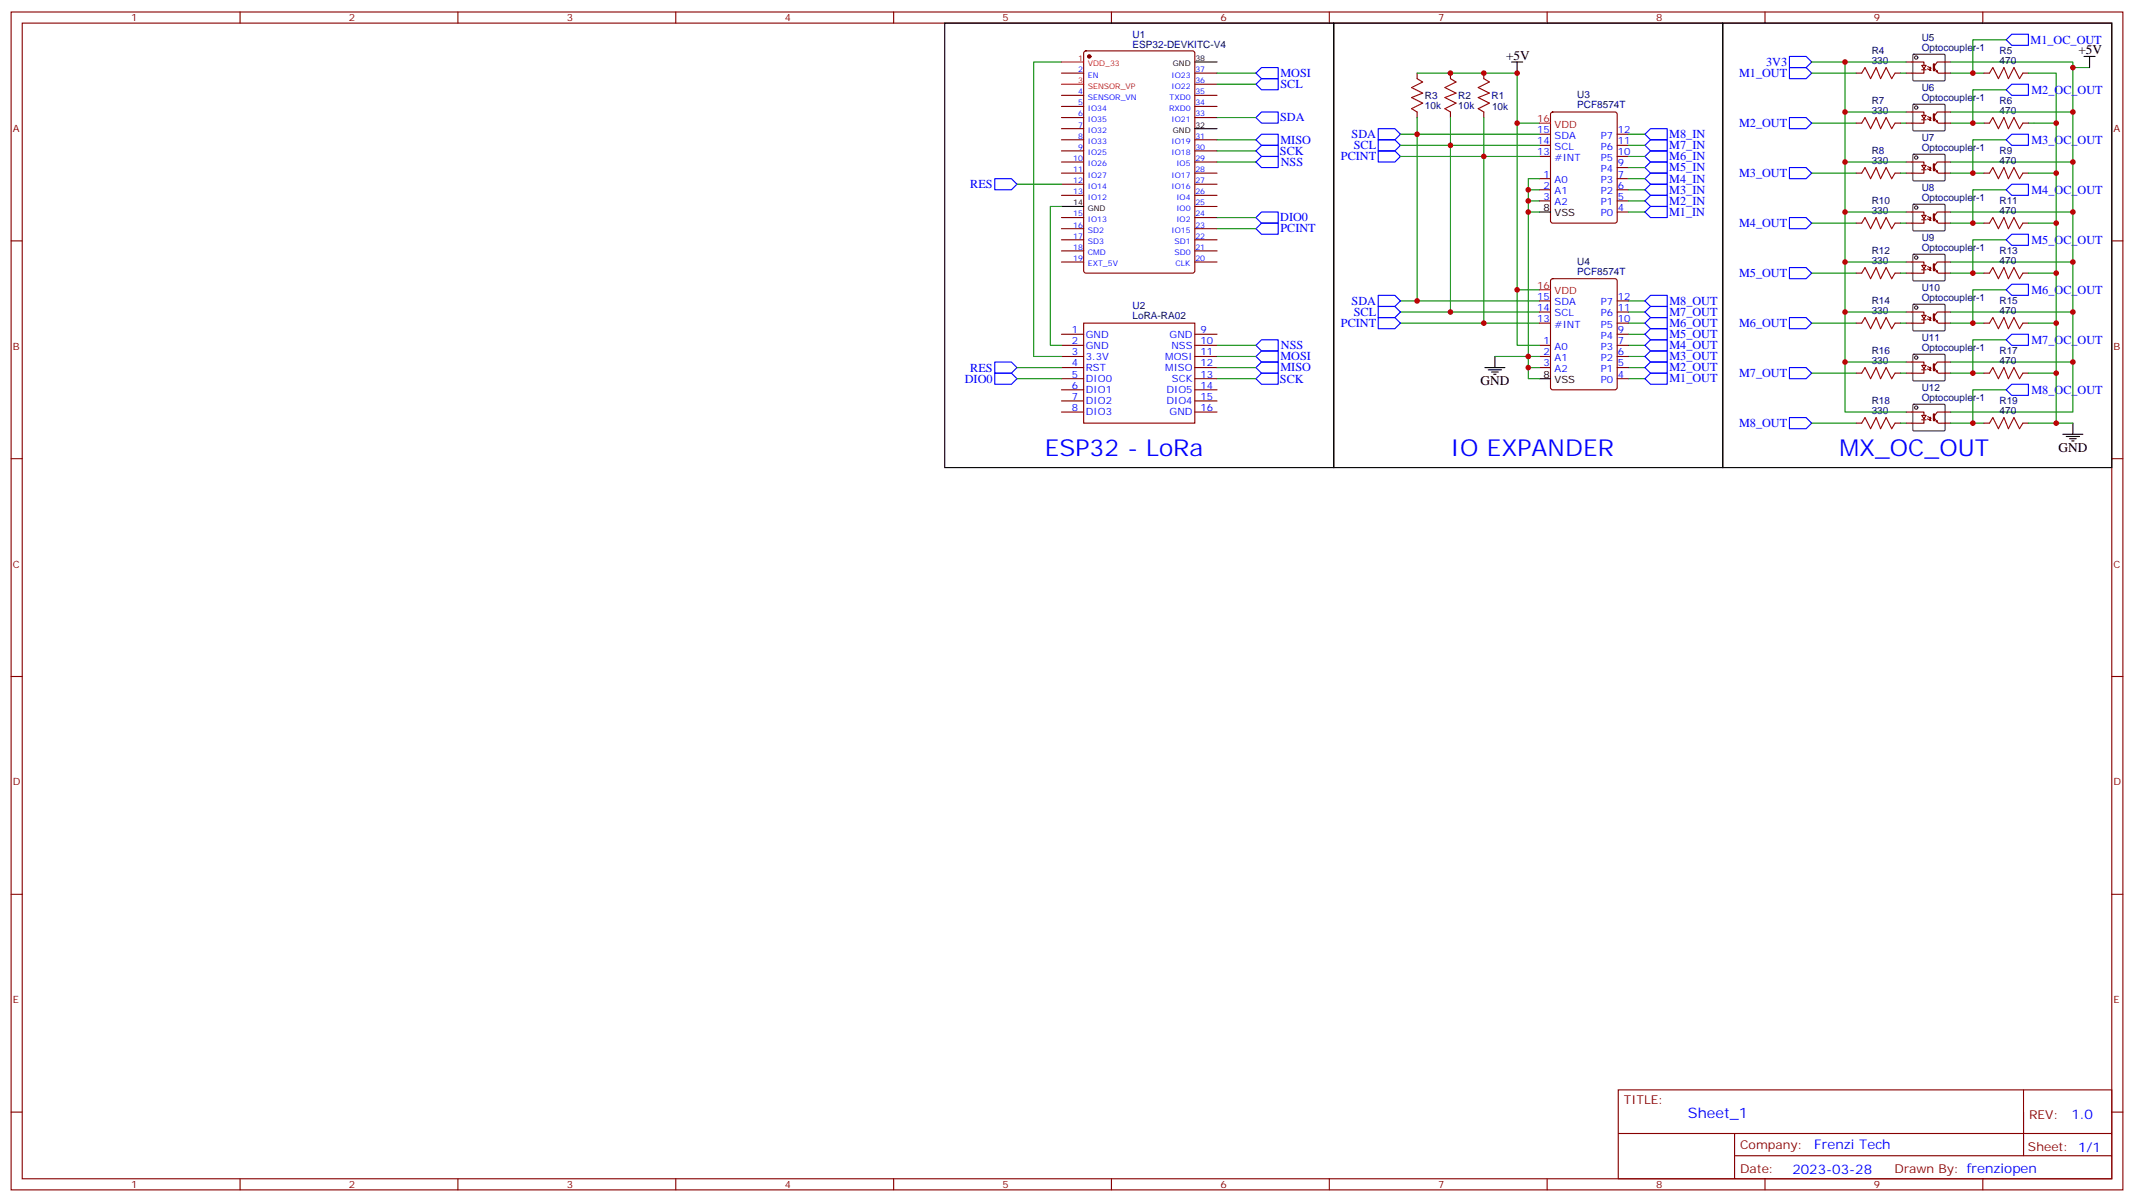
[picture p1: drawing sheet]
<svg xmlns="http://www.w3.org/2000/svg" width="677mm" height="381mm" viewBox="0 0 677 381" stroke-linecap="round" stroke-linejoin="round" font-family="sans-serif">
<g fill="none" stroke="#870000" stroke-width=".35">
<path d="M3.5 3.8h670.3v374h-670.3zM7.1 7.3h663.2v366.9h-663.2zM76.2 3.8v3.5M145.3 3.8v3.5M214.5 3.8v3.5M283.6 3.8v3.5M344.2 16.4l.5-.2h33.8l.7 .4v69.4l-.4 .7h-34.1l-.7-.4v-69.4zM352.8 3.8v3.5M421.9 3.8v3.5M491.1 3.8v3.5M560.2 3.8v3.5M629.4 3.8v3.5"/>
<path d="M336.9 23.2h7.1M336.9 30.3h7.1M336.9 33.8h7.1M336.9 37.3h7.1M379.2 23.2h7.1M379.2 30.3h7.1M379.2 33.8h7.1M379.2 37.3h7.1M379.2 26.7h7.1M449.8 23.2v1.8M449.8 35.6v1.7M460.4 23.2v1.8"/>
<path d="M460.4 35.6v1.7M471 23.2v1.8M471 35.6v1.7M492.4 35.8l.4-.2h19.8l.6 .4 .1 34.1-.5 .7h-20l-.6-.4-.1-34.1zM589.1 23.2h1.8M589.1 39.1h1.8M601.5 23.2h1.7M601.5 39.1h1.7M629.7 23.2h1.8M629.7 39.1h1.8M642.1 23.2h1.7M642.1 39.1h1.7"/>
<path d="M336.9 40.9h7.1M336.9 44.4h7.1M336.9 47.9h7.1M336.9 51.4h7.1M336.9 55h7.1M336.9 58.5h7.1M379.2 44.4h7.1M379.2 47.9h7.1M379.2 51.4h7.1M379.2 55h7.1M379.2 58.5h7.1M488.6 56.7h3.5"/>
<path d="M488.6 49.7h3.5M488.6 46.1h3.5M488.6 42.6h3.5M513.3 56.7h3.5M513.3 53.2h3.5M513.3 49.7h3.5M513.3 46.1h3.5M513.3 42.6h3.5M589.1 55h1.8M601.5 55h1.7M629.7 55h1.8M642.1 55h1.7"/>
<path d="M3.5 76.5h3.6M336.9 62h7.1M336.9 69.1h7.1M336.9 72.6h7.1M336.9 76.1h7.1M336.9 79.7h7.1M379.2 62h7.1M379.2 69.1h7.1M379.2 72.6h7.1M379.2 76.1h7.1M379.2 79.7h7.1M379.2 65.5h7.1"/>
<path d="M488.6 60.3h3.5M488.6 63.8h3.5M513.3 60.3h3.5M513.3 63.8h3.5M513.3 67.3h3.5M589.1 70.8h1.8M601.5 70.8h1.7M629.7 70.8h1.8M642.1 70.8h1.7M670.3 76.5h3.5M336.9 83.2h7.1M379.2 83.2h7.1"/>
<path d="M488.6 99.1h3.5M488.6 95.5h3.5M492.4 88.7l.4-.2h19.8l.6 .4 .1 34.1-.5 .7-20 .1-.6-.5-.1-34.1zM513.3 99.1h3.5M513.3 95.5h3.5M589.1 86.7h1.8M601.5 86.7h1.7M629.7 86.7h1.8M642.1 86.7h1.7M336.9 106.1h7.1M336.9 109.6h7.1M336.9 113.2h7.1"/>
<path d="M336.9 116.7h7.1M344 102.6h35.2v31.7h-35.2zM379.2 106.1h7.1M379.2 109.6h7.1M379.2 113.2h7.1M379.2 116.7h7.1M488.6 109.6h3.5M488.6 113.2h3.5M488.6 116.7h3.5M488.6 102.6h3.5M513.3 106.1h3.5M513.3 109.6h3.5"/>
<path d="M513.3 113.2h3.5M513.3 116.7h3.5M513.3 102.6h3.5M589.1 102.6h1.8M589.1 118.5h1.8M601.5 102.6h1.7M601.5 118.5h1.7M629.7 102.6h1.8M629.7 118.5h1.8M642.1 102.6h1.7M642.1 118.5h1.7M336.9 120.2h7.1"/>
<path d="M336.9 123.8h7.1M336.9 127.3h7.1M336.9 130.8h7.1M379.2 120.2h7.1M379.2 123.8h7.1M379.2 127.3h7.1M379.2 130.8h7.1M513.3 120.2h3.5M589.1 134.3h1.8M601.5 134.3h1.7M629.7 134.3h1.8M642.1 134.3h1.7"/>
<path d="M3.5 145.6h3.6M670.3 145.6h3.5M3.5 214.8h3.6M670.3 214.8h3.5M3.5 283.9h3.6M670.3 283.9h3.5M3.5 353.1h3.6M513.6 346h156.7v28.2h-156.7zM513.7 359.9h156.4M550.6 359.9v14.1M642.3 346v20.9M670.3 353.1h3.5"/>
<path d="M76.2 374.2v3.6M145.3 374.2v3.6M214.5 374.2v3.6M283.6 374.2v3.6M352.8 374.2v3.6M421.9 374.2v3.6M491.1 374.2v3.6M550.6 366.9h119.5M560.2 374.2v3.6M629.4 374.2v3.6"/>
</g>
<circle cx="345.7" cy="17.9" r=".53" fill="#870000" stroke="#870000" stroke-width=".35"/>
<path d="M336.9 19.7h7.1M336.9 26.7h7.1M488.6 39.1h3.5M488.6 92h3.5" fill="none" stroke="#f00" stroke-width=".35"/>
<g fill="none" stroke="#000" stroke-width=".35">
<path d="M299.9 7.3h123.4v141.1h-123.4zM379.2 19.7h7.1M423.3 7.3h123.5v141.1h-123.5zM479.8 19.7h3.5M481.5 19.7v3.5M546.8 7.3h123.5v141.1h-123.5zM661.5 17.9h3.5M663.2 17.9v3.5M379.2 40.9h7.1M336.9 65.5h7.1M488.6 67.3h3.5M471.3 116.7h6.4"/>
<path d="M472.4 117.4h4.2M473.4 118.1h2.1M474.1 118.8h.7M474.5 113.2v3.5M488.6 120.2h3.5M654.8 137.9h6.3M655.8 138.6h4.2M656.9 139.3h2.1M657.6 140h.7M657.9 134.3v3.6"/>
</g>
<g fill="none" stroke="#008700" stroke-width=".35">
<path d="M336.9 19.7h-8.8v93.5h8.8M575 19.7h30M585.6 19.7v15.9h19.4M619.1 19.7h38.8v1.7h5.3M636.8 12.6h-10.6v10.6M386.3 23.2h12.3M386.3 37.3h12.3M386.3 26.7h12.3M449.8 23.2h31.7v15.9h7.1M449.8 37.3v58.2M460.4 37.3v61.8M471 37.3v65.3"/>
<path d="M481.5 39.1v52.9h7.1M575 23.2h14.1M575 39.1h14.1M585.6 35.6v15.8h19.4M603.2 23.2h1.8M603.2 39.1h1.8M619.1 23.2h10.6M619.1 39.1h10.6M636.8 28.5h-10.6v10.6M643.8 23.2h8.8v15.9h-8.8M652.6 39.1v15.9h-8.8M657.9 21.4v14.2h-38.8"/>
<path d="M657.9 35.6v15.8h-38.8M322.8 58.5h14.1M386.3 51.4h12.3M386.3 47.9h12.3M386.3 44.4h12.3M444.5 46.1h44.1M444.5 42.6h44.1M444.5 49.7h44.1M488.6 56.7h-3.5v7.1h3.5M516.8 56.7h5.3M516.8 53.2h5.3M516.8 46.1h5.3"/>
<path d="M516.8 42.6h5.3M516.8 49.7h5.3M575 55h14.1M585.6 51.4v15.9h19.4M603.2 55h1.8M619.1 55h10.6M636.8 44.4h-10.6v10.6M652.6 55v15.8h-8.8M657.9 51.4v15.9h-38.8M336.9 65.5h-3.5v44.1h3.5M386.3 69.1h12.3M386.3 72.6h12.3"/>
<path d="M485.1 63.8v3.5h3.5M485.1 67.3v45.9h-10.6M485.1 60.3h3.5M516.8 67.3h5.3M516.8 63.8h5.3M516.8 60.3h5.3M575 70.8h14.1M585.6 67.3v15.9h19.4M603.2 70.8h1.8M619.1 70.8h10.6M636.8 60.3h-10.6v10.5M636.8 76.1h-10.6v10.6"/>
<path d="M652.6 70.8v15.9h-8.8M657.9 67.3v15.9h-38.8M444.5 99.1h44.1M444.5 95.5h44.1M481.5 92v17.6h7.1M516.8 99.1h5.3M516.8 95.5h5.3M575 86.7h14.1M585.6 83.2v15.9h19.4M585.6 99.1v15.8h19.4M603.2 86.7h1.8M619.1 86.7h10.6"/>
<path d="M636.8 92h-10.6v10.6M652.6 86.7v15.9h-8.8M657.9 83.2v15.9h-38.8M657.9 99.1v15.8h-38.8M322.8 116.7h14.1M386.3 116.7h12.3M386.3 109.6h12.3M386.3 113.2h12.3M444.5 102.6h44.1M485.1 116.7h3.5M488.6 113.2h-3.5v7h3.5M516.8 116.7h5.3"/>
<path d="M516.8 109.6h5.3M516.8 113.2h5.3M516.8 102.6h5.3M516.8 106.1h5.3M575 102.6h14.1M575 118.5h14.1M585.6 114.9v15.9h19.4M603.2 102.6h1.8M603.2 118.5h1.8M619.1 102.6h10.6M619.1 118.5h10.6M636.8 107.9h-10.6v10.6"/>
<path d="M652.6 102.6v15.9h-8.8M652.6 118.5v15.8h-8.8M657.9 114.9v15.9h-38.8M322.8 120.2h14.1M386.3 120.2h12.3M516.8 120.2h5.3M575 134.3h14.1M603.2 134.3h1.8M619.1 134.3h10.6M636.8 123.8h-10.6v10.5M652.6 134.3h5.3"/>
</g>
<g fill="none" stroke="#00f" stroke-width=".35">
<path d="M568 17.9h5.3l1.7 1.8-1.7 1.7h-5.3zM636.8 12.6l1.7-1.7h5.3v3.5h-5.3zM398.6 37.3l1.8-1.7h5.3v3.5h-5.3zM400.4 21.4h5.3v3.6h-5.3l-1.8-1.8zM400.4 25h5.3v3.5h-5.3l-1.8-1.8zM568 21.4h5.3l1.7 1.8-1.7 1.8h-5.3zM568 37.3h5.3l1.7 1.8-1.7 1.8h-5.3zM636.8 28.5l1.7-1.8h5.3v3.6h-5.3zM315.7 56.7h5.3l1.8 1.8-1.8 1.8h-5.3zM398.6 44.4l1.8-1.8h5.3v3.5h-5.3zM400.4 49.7h5.3v3.5h-5.3l-1.8-1.8zM400.4 46.1h5.3v3.6h-5.3l-1.8-1.8z"/>
<path d="M437.4 40.9h5.3l1.8 1.7-1.8 1.8h-5.3zM437.4 44.4h5.3l1.8 1.7-1.8 1.8h-5.3zM437.4 47.9h5.3l1.8 1.8-1.8 1.7h-5.3zM522.1 56.7l1.8-1.7h5.3v3.5h-5.3zM522.1 53.2l1.8-1.8h5.3v3.6h-5.3zM522.1 49.7l1.8-1.8h5.3v3.5h-5.3zM522.1 46.1l1.8-1.7h5.3v3.5h-5.3zM522.1 42.6l1.8-1.7h5.3v3.5h-5.3zM568 53.2h5.3l1.7 1.8-1.7 1.7h-5.3zM636.8 44.4l1.7-1.8h5.3v3.5h-5.3zM398.6 69.1l1.8-1.8h5.3v3.5h-5.3zM398.6 72.6l1.8-1.8h5.3v3.6h-5.3z"/>
<path d="M522.1 67.3l1.8-1.8h5.3v3.6h-5.3zM522.1 63.8l1.8-1.8h5.3v3.5h-5.3zM522.1 60.3l1.8-1.8h5.3v3.5h-5.3zM568 69.1h5.3l1.7 1.7-1.7 1.8h-5.3zM636.8 60.3l1.7-1.8h5.3v3.5h-5.3zM636.8 76.1l1.7-1.7h5.3v3.5h-5.3zM437.4 97.3h5.3l1.8 1.8-1.8 1.7h-5.3zM437.4 93.8h5.3l1.8 1.7-1.8 1.8h-5.3zM522.1 95.5l1.8-1.7h5.3v3.5h-5.3zM522.1 99.1l1.8-1.8h5.3v3.5h-5.3zM568 84.9h5.3l1.7 1.8-1.7 1.8h-5.3zM636.8 92l1.7-1.8h5.3v3.6h-5.3z"/>
<path d="M315.7 118.5h5.3l1.8 1.7-1.8 1.8h-5.3zM315.7 114.9h5.3l1.8 1.8-1.8 1.8h-5.3zM398.6 116.7l1.8-1.8h5.3v3.6h-5.3zM400.4 107.9h5.3v3.5h-5.3l-1.8-1.8zM400.4 111.4h5.3v3.5h-5.3l-1.8-1.7zM437.4 100.8h5.3l1.8 1.8-1.8 1.8h-5.3zM522.1 102.6l1.8-1.8h5.3v3.6h-5.3zM522.1 106.1l1.8-1.7h5.3v3.5h-5.3zM522.1 109.6l1.8-1.7h5.3v3.5h-5.3zM522.1 113.2l1.8-1.8h5.3v3.5h-5.3zM522.1 116.7l1.8-1.8h5.3v3.6h-5.3zM568 100.8h5.3l1.7 1.8-1.7 1.8h-5.3z"/>
<path d="M568 116.7h5.3l1.7 1.8-1.7 1.7h-5.3zM636.8 107.9l1.7-1.8h5.3v3.5h-5.3zM398.6 120.2l1.8-1.7h5.3v3.5h-5.3zM522.1 120.2l1.8-1.7h5.3v3.5h-5.3zM568 132.6h5.3l1.7 1.7-1.7 1.8h-5.3zM636.8 123.8l1.7-1.8h5.3v3.5h-5.3z"/>
</g>
<g fill="none" stroke="#a10000" stroke-width=".35">
<path d="M449.8 25l1.8 1-3.6 1.8 3.6 1.8-3.6 1.4 3.6 1.7-3.6 1.8 1.8 1.1M460.4 25l1.7 1-3.5 1.8 3.5 1.8-3.5 1.4 3.5 1.7-3.5 1.8 1.8 1.1M471 25l1.7 1-3.5 1.8 3.5 1.8-3.5 1.4 3.5 1.7-3.5 1.8 1.8 1.1M590.9 23.2l1.1-1.8 1.7 3.6 1.8-3.6 1.4 3.6 1.8-3.6 1.7 3.6 1.1-1.8M590.9 39.1l1.1-1.8 1.7 3.6 1.8-3.6 1.4 3.6 1.8-3.6 1.7 3.6 1.1-1.8M631.5 23.2l1-1.8 1.8 3.6 1.8-3.6 1.4 3.6 1.7-3.6 1.8 3.6 1.1-1.8M631.5 39.1l1-1.8 1.8 3.6 1.8-3.6 1.4 3.6 1.7-3.6 1.8 3.6 1.1-1.8M590.9 55l1.1-1.8 1.7 3.5 1.8-3.5 1.4 3.5 1.8-3.5 1.7 3.5 1.1-1.7M631.5 55l1-1.8 1.8 3.5 1.8-3.5 1.4 3.5 1.7-3.5 1.8 3.5 1.1-1.7M590.9 70.8l1.1-1.7 1.7 3.5 1.8-3.5 1.4 3.5 1.8-3.5 1.7 3.5 1.1-1.8M631.5 70.8l1-1.7 1.8 3.5 1.8-3.5 1.4 3.5 1.7-3.5 1.8 3.5 1.1-1.8M590.9 86.7l1.1-1.8 1.7 3.6 1.8-3.6 1.4 3.6 1.8-3.6 1.7 3.6 1.1-1.8"/>
<path d="M631.5 86.7l1-1.8 1.8 3.6 1.8-3.6 1.4 3.6 1.7-3.6 1.8 3.6 1.1-1.8M590.9 102.6l1.1-1.8 1.7 3.6 1.8-3.6 1.4 3.6 1.8-3.6 1.7 3.6 1.1-1.8M590.9 118.5l1.1-1.8 1.7 3.5 1.8-3.5 1.4 3.5 1.8-3.5 1.7 3.5 1.1-1.7M631.5 102.6l1-1.8 1.8 3.6 1.8-3.6 1.4 3.6 1.7-3.6 1.8 3.6 1.1-1.8M631.5 118.5l1-1.8 1.8 3.5 1.8-3.5 1.4 3.5 1.7-3.5 1.8 3.5 1.1-1.7M590.9 134.3l1.1-1.7 1.7 3.5 1.8-3.5 1.4 3.5 1.8-3.5 1.7 3.5 1.1-1.8M631.5 134.3l1-1.7 1.8 3.5 1.8-3.5 1.4 3.5 1.7-3.5 1.8 3.5 1.1-1.8"/>
</g>
<g fill="none" stroke="#333" stroke-width=".35">
<path d="M607.2 17.4l.3-.2 9.7 .1 .2 .3-.1 7.9-.3 .2-9.7-.1-.2-.3zM607.2 33.3l.3-.2h9.7l.2 .3-.1 8-.3 .2-9.7-.1-.2-.3zM607.2 49.1l.3-.1h9.7l.2 .3-.1 8-.3 .1h-9.7l-.2-.3zM607.2 65l.3-.2 9.7 .1 .2 .3-.1 7.9-.3 .2h-9.7l-.2-.3zM607.2 80.9l.3-.2 9.7 .1 .2 .3-.1 7.9-.3 .2-9.7-.1-.2-.3zM607.2 96.8l.3-.2h9.7l.2 .3-.1 8-.3 .2-9.7-.1-.2-.3zM607.2 112.6l.3-.1h9.7l.2 .3-.1 8-.3 .1h-9.7l-.2-.3zM607.2 128.5l.3-.2 9.7 .1 .2 .3-.1 7.9-.3 .2h-9.7l-.2-.3z"/>
<circle cx="608.2" cy="18.3" r=".53"/>
<circle cx="608.2" cy="34.1" r=".53"/>
<circle cx="608.2" cy="50" r=".53"/>
<circle cx="608.2" cy="65.9" r=".53"/>
<circle cx="608.2" cy="81.8" r=".53"/>
<circle cx="608.2" cy="97.6" r=".53"/>
<circle cx="608.2" cy="113.5" r=".53"/>
<circle cx="608.2" cy="129.4" r=".53"/>
</g>
<g fill="none" stroke="#850000" stroke-width=".35">
<path d="M605 19.7h5.7v1M619.1 19.7h-4.2l-1.1 1.4M605 35.6h5.7v1M610 22.2h1.4M610 20.7h1.4l-.7 1.1zM610 38h1.4M610 36.6h1.4l-.7 1.1zM610.7 22.2v1h-5.7M610.7 38v1.1h-5.7M611.8 21.8l1 .6-.1-.4M611.8 37.7l1 .5-.1-.3M611.9 21.1l.9 .6"/>
<path d="M611.9 37l.9 .5M612.5 22.4h.3M612.5 21.7h.3M612.5 38.2h.3M612.5 37.5h.3M612.7 21.3l.1 .4M612.7 37.2l.1 .3M614 21.6l1.2 1.6h2.3M614 37.5l1.2 1.6h2.3M614.9 22.4v.5l-.4-.2M614.9 38.2v.5l-.4-.1M617.4 23.2h1.7"/>
<path d="M617.4 39.1h1.7M619.1 35.6h-4.2l-1.1 1.4M605 51.4h5.7v1.1M610 53.9h1.4M610 52.5h1.4l-.7 1.1zM610.7 53.9v1.1h-5.7M611.8 53.6l1 .5-.1-.3M611.9 52.9l.9 .5M612.5 54.1h.3M612.5 53.4h.3M612.7 53.1l.1 .3M614 53.4l1.2 1.6h2.3"/>
<path d="M614.9 54.1v.5l-.4-.1M617.4 55h1.7M619.1 51.4h-4.2l-1.1 1.4M605 67.3h5.7v1.1M610 69.8h1.4M610 68.4h1.4l-.7 1zM610.7 69.8v1.1l-5.7-.1M611.8 69.5l1 .5-.1-.4M611.9 68.7l.9 .6M612.5 70h.3M612.5 69.3h.3M612.7 68.9l.1 .4"/>
<path d="M614 69.3l1.2 1.6h2.3M614.9 70v.5l-.4-.2M617.4 70.8h1.7M619.1 67.3h-4.2l-1.1 1.4M605 83.2h5.7v1M605 99.1h5.7v1M610 85.7h1.4M610 84.2h1.4l-.7 1.1zM610.7 85.7v1h-5.7M611.8 85.3l1 .6-.1-.4M611.9 84.6l.9 .6M612.5 85.9h.3"/>
<path d="M612.5 85.2h.3M612.7 84.8l.1 .4M614 85.1l1.2 1.6h2.3M614.9 85.9v.5l-.4-.2M617.4 86.7h1.7M619.1 83.2h-4.2l-1.1 1.4M619.1 99.1h-4.2l-1.1 1.4M605 114.9h5.7v1.1M610 101.5h1.4M610 100.1h1.4l-.7 1.1zM610 117.4h1.4M610 116h1.4l-.7 1.1z"/>
<path d="M610.7 101.5v1.1h-5.7M610.7 117.4v1.1h-5.7M611.8 101.2l1 .5-.1-.3M611.8 117.1l1 .5-.1-.3M611.9 100.5l.9 .5M611.9 116.4l.9 .5M612.5 101.7h.3M612.5 101h.3M612.5 117.6h.3M612.5 116.9h.3M612.7 100.7l.1 .3M612.7 116.6l.1 .3"/>
<path d="M614 101l1.2 1.6h2.3M614 116.9l1.2 1.6h2.3M614.9 101.7v.5l-.4-.1M614.9 117.6v.5l-.4-.1M617.4 102.6h1.7M617.4 118.5h1.7M619.1 114.9h-4.2l-1.1 1.4M605 130.8h5.7v1.1M610 133.3h1.4M610 131.9h1.4l-.7 1zM610.7 133.3v1.1l-5.7-.1M611.8 133l1 .5-.1-.4"/>
<path d="M611.9 132.2l.9 .6M612.5 133.5h.3M612.5 132.8h.3M612.7 132.4l.1 .4M614 132.8l1.2 1.6h2.3M614.9 133.5v.5l-.4-.2M617.4 134.3h1.7M619.1 130.8h-4.2l-1.1 1.4"/>
</g>
<path d="M613.8 20.4v1.9M613.8 36.3v1.9M613.8 52.1v2M613.8 68v2M613.8 83.9v1.9M613.8 99.8v1.9M613.8 115.6v2M613.8 131.5v2" fill="none" stroke="#850000" stroke-width=".71"/>
<g fill="#c00">
<circle cx="460.4" cy="23.2" r=".88"/>
<circle cx="471" cy="23.2" r=".88"/>
<circle cx="449.8" cy="42.6" r=".88"/>
<circle cx="460.4" cy="46.1" r=".88"/>
<circle cx="471" cy="49.7" r=".88"/>
<circle cx="449.8" cy="95.5" r=".88"/>
<circle cx="460.4" cy="99.1" r=".88"/>
<circle cx="471" cy="102.6" r=".88"/>
<circle cx="481.5" cy="39.1" r=".88"/>
<circle cx="485.1" cy="60.3" r=".88"/>
<circle cx="485.1" cy="63.8" r=".88"/>
<circle cx="481.5" cy="92" r=".88"/>
<circle cx="485.1" cy="116.7" r=".88"/>
<circle cx="485.1" cy="67.3" r=".88"/>
<circle cx="485.1" cy="113.2" r=".88"/>
<circle cx="481.5" cy="23.2" r=".88"/>
<circle cx="626.2" cy="23.2" r=".88"/>
<circle cx="626.2" cy="39.1" r=".88"/>
<circle cx="626.2" cy="55" r=".88"/>
<circle cx="626.2" cy="70.8" r=".88"/>
<circle cx="626.2" cy="86.7" r=".88"/>
<circle cx="626.2" cy="102.6" r=".88"/>
<circle cx="626.2" cy="118.5" r=".88"/>
<circle cx="626.2" cy="134.3" r=".88"/>
<circle cx="657.9" cy="21.4" r=".88"/>
<circle cx="657.9" cy="35.6" r=".88"/>
<circle cx="657.9" cy="51.4" r=".88"/>
<circle cx="657.9" cy="67.3" r=".88"/>
<circle cx="657.9" cy="83.2" r=".88"/>
<circle cx="657.9" cy="99.1" r=".88"/>
<circle cx="657.9" cy="114.9" r=".88"/>
<circle cx="652.6" cy="39.1" r=".88"/>
<circle cx="652.6" cy="55" r=".88"/>
<circle cx="652.6" cy="70.8" r=".88"/>
<circle cx="652.6" cy="86.7" r=".88"/>
<circle cx="652.6" cy="102.6" r=".88"/>
<circle cx="652.6" cy="118.5" r=".88"/>
<circle cx="652.6" cy="134.3" r=".88"/>
<circle cx="585.6" cy="19.7" r=".88"/>
<circle cx="585.6" cy="35.6" r=".88"/>
<circle cx="585.6" cy="51.4" r=".88"/>
<circle cx="585.6" cy="67.3" r=".88"/>
<circle cx="585.6" cy="83.2" r=".88"/>
<circle cx="585.6" cy="99.1" r=".88"/>
<circle cx="585.6" cy="114.9" r=".88"/>
</g>
<g font-size="7.4" fill="#00f">
<text x="331.6" y="144.9">ESP32 - LoRa</text>
<text x="460.4" y="144.9">IO EXPANDER</text>
<text x="583.8" y="144.9">MX_OC_OUT</text>
</g>
<text font-size="4.6" fill="#00f" x="535.7" y="355">Sheet_1</text>
<g font-size="4.2">
<text x="659.7" y="17.2">+5V</text>
<text x="478" y="19">+5V</text>
<text x="469.9" y="122.3">GND</text>
<text x="653.3" y="143.5">GND</text>
</g>
<g font-size="4.2" fill="#00f">
<text x="657.4" y="355.3">1.0</text>
<text x="575.8" y="364.8">Frenzi Tech</text>
<text x="568.9" y="372.6">2023-03-28</text>
</g>
<g font-size="3.9" fill="#00f">
<text x="644.5" y="14">M1_OC_OUT</text>
<text x="560.6" y="20.9">3V3</text>
<text x="406.4" y="24.4">MOSI</text>
<text x="406.4" y="27.9">SCL</text>
<text x="552" y="24.4">M1_OUT</text>
<text x="644.8" y="29.8">M2_OC_OUT</text>
<text x="406.3" y="38.5">SDA</text>
<text x="552" y="40.4">M2_OUT</text>
<text x="406.4" y="45.7">MISO</text>
<text x="429" y="43.9">SDA</text>
<text x="429.7" y="47.4">SCL</text>
<text x="529.8" y="47.4">M7_IN</text>
<text x="529.8" y="43.8">M8_IN</text>
<text x="644.8" y="45.7">M3_OC_OUT</text>
<text x="406.2" y="49.2">SCK</text>
<text x="406.5" y="52.8">NSS</text>
<text x="425.6" y="50.9">PCINT</text>
<text x="529.8" y="50.9">M6_IN</text>
<text x="308" y="59.8">RES</text>
<text x="529.8" y="58">M4_IN</text>
<text x="529.8" y="54.4">M5_IN</text>
<text x="552" y="56.2">M3_OUT</text>
<text x="529.8" y="65">M2_IN</text>
<text x="529.8" y="61.5">M3_IN</text>
<text x="644.8" y="61.6">M4_OC_OUT</text>
<text x="406.3" y="70.3">DIO0</text>
<text x="529.8" y="68.5">M1_IN</text>
<text x="406.4" y="73.8">PCINT</text>
<text x="552" y="72.1">M4_OUT</text>
<text x="644.8" y="77.4">M5_OC_OUT</text>
<text x="552" y="88">M5_OUT</text>
<text x="644.8" y="93.3">M6_OC_OUT</text>
<text x="429" y="96.8">SDA</text>
<text x="429.7" y="100.3">SCL</text>
<text x="529.9" y="96.7">M8_OUT</text>
<text x="529.9" y="100.3">M7_OUT</text>
<text x="425.6" y="103.8">PCINT</text>
<text x="529.9" y="103.8">M6_OUT</text>
<text x="529.9" y="107.3">M5_OUT</text>
<text x="552" y="103.9">M6_OUT</text>
<text x="406.6" y="110.8">NSS</text>
<text x="529.9" y="110.8">M4_OUT</text>
<text x="644.8" y="109.2">M7_OC_OUT</text>
<text x="308" y="118">RES</text>
<text x="406.4" y="114.4">MOSI</text>
<text x="406.4" y="117.9">MISO</text>
<text x="529.9" y="114.4">M3_OUT</text>
<text x="529.9" y="117.9">M2_OUT</text>
<text x="552" y="119.7">M7_OUT</text>
<text x="306.2" y="121.5">DIO0</text>
<text x="406.2" y="121.5">SCK</text>
<text x="529.9" y="121.4">M1_OUT</text>
<text x="644.8" y="125.1">M8_OC_OUT</text>
<text x="552" y="135.6">M8_OUT</text>
</g>
<g font-size="3.9" fill="#800">
<text x="515.4" y="350.6">TITLE:</text>
<text x="644" y="355.3">REV:</text>
<text x="552.3" y="364.8">Company:</text>
<text x="643.7" y="365.4">Sheet: 1/1</text>
<text x="552.3" y="372.5">Date:</text>
<text x="601.4" y="372.6">Drawn By: frenziopen</text>
</g>
<g font-size="3.2" fill="#800">
<text x="41.6" y="6.8">1</text>
<text x="110.8" y="6.8">2</text>
<text x="179.9" y="6.8">3</text>
<text x="249.1" y="6.8">4</text>
<text x="318.2" y="6.8">5</text>
<text x="387.3" y="6.8">6</text>
<text x="456.5" y="6.8">7</text>
<text x="525.6" y="6.8">8</text>
<text x="594.8" y="6.8">9</text>
<text x="4.1" y="41.9">A</text>
<text x="670.8" y="41.9">A</text>
<text x="4.1" y="111.1">B</text>
<text x="670.8" y="111.1">B</text>
<text x="4.1" y="180.2">C</text>
<text x="670.8" y="180.2">C</text>
<text x="4.1" y="249.3">D</text>
<text x="670.8" y="249.3">D</text>
<text x="4.1" y="318.5">E</text>
<text x="670.8" y="318.5">E</text>
<text x="41.6" y="377.2">1</text>
<text x="110.8" y="377.2">2</text>
<text x="179.9" y="377.2">3</text>
<text x="249.1" y="377.2">4</text>
<text x="318.2" y="377.2">5</text>
<text x="387.3" y="377.2">6</text>
<text x="456.5" y="377.2">7</text>
<text x="525.6" y="377.2">8</text>
<text x="594.8" y="377.2">9</text>
</g>
<g font-size="3.2" fill="#000080">
<text x="359.5" y="11.9">U1</text>
<text x="359.5" y="15.1">ESP32-DEVKITC-V4</text>
<text x="594.1" y="17.3">R4</text>
<text x="610" y="16.2">Optocoupler-1</text>
<text x="610" y="12.9">U5</text>
<text x="634.7" y="17.3">R5</text>
<text x="594.1" y="20.4">330</text>
<text x="634.7" y="20.4">470</text>
<text x="610" y="28.8">U6</text>
<text x="452.3" y="34.6">10k</text>
<text x="452.3" y="31.4">R3</text>
<text x="462.8" y="34.6">10k</text>
<text x="462.8" y="31.4">R2</text>
<text x="473.4" y="31.4">R1</text>
<text x="473.6" y="35">10k</text>
<text x="500.6" y="34.3">PCF8574T</text>
<text x="500.6" y="31.2">U3</text>
<text x="594.1" y="33.1">R7</text>
<text x="610" y="32">Optocoupler-1</text>
<text x="634.7" y="33.1">R6</text>
<text x="594.1" y="36.3">330</text>
<text x="634.7" y="36.3">470</text>
<text x="610" y="47.9">Optocoupler-1</text>
<text x="610" y="44.7">U7</text>
<text x="594.1" y="52.1">330</text>
<text x="594.1" y="49">R8</text>
<text x="634.7" y="52.1">470</text>
<text x="634.7" y="49">R9</text>
<text x="594.1" y="64.9">R10</text>
<text x="610" y="63.8">Optocoupler-1</text>
<text x="610" y="60.6">U8</text>
<text x="634.7" y="64.9">R11</text>
<text x="594.1" y="68">330</text>
<text x="634.7" y="68">470</text>
<text x="610" y="76.4">U9</text>
<text x="594.1" y="83.9">330</text>
<text x="594.1" y="80.8">R12</text>
<text x="610" y="79.7">Optocoupler-1</text>
<text x="634.7" y="83.9">470</text>
<text x="634.7" y="80.8">R13</text>
<text x="500.6" y="87.2">PCF8574T</text>
<text x="500.6" y="84.1">U4</text>
<text x="610" y="95.5">Optocoupler-1</text>
<text x="610" y="92.3">U10</text>
<text x="359.5" y="101.4">LoRA-RA02</text>
<text x="359.5" y="98.2">U2</text>
<text x="594.1" y="99.8">330</text>
<text x="594.1" y="96.6">R14</text>
<text x="634.7" y="99.8">470</text>
<text x="634.7" y="96.6">R15</text>
<text x="594.1" y="112.5">R16</text>
<text x="610" y="111.4">Optocoupler-1</text>
<text x="610" y="108.2">U11</text>
<text x="634.7" y="112.5">R17</text>
<text x="594.1" y="115.6">330</text>
<text x="634.7" y="115.6">470</text>
<text x="610" y="124.1">U12</text>
<text x="594.1" y="131.5">330</text>
<text x="594.1" y="128.4">R18</text>
<text x="610" y="127.3">Optocoupler-1</text>
<text x="634.7" y="131.5">470</text>
<text x="634.7" y="128.4">R19</text>
</g>
<g font-size="3.2" fill="#f00">
<text x="487.9" y="38.7">16</text>
<text x="493.4" y="40.5">VDD</text>
<text x="487.9" y="91.7">16</text>
<text x="493.4" y="93.4">VDD</text>
</g>
<g font-size="3.2" fill="#00f">
<text x="487.9" y="45.8">14</text>
<text x="487.9" y="42.3">15</text>
<text x="493.4" y="47.6">SCL</text>
<text x="493.4" y="44">SDA</text>
<text x="508.1" y="47.6">P6</text>
<text x="508.1" y="44">P7</text>
<text x="513.5" y="45.8">11</text>
<text x="513.5" y="42.3">12</text>
<text x="487.9" y="49.3">13</text>
<text x="493.4" y="51.1">#INT</text>
<text x="508.1" y="51.1">P5</text>
<text x="513.5" y="52.8">9</text>
<text x="513.5" y="49.3">10</text>
<text x="489.9" y="56.4">1</text>
<text x="489.9" y="59.9">2</text>
<text x="493.4" y="58.1">A0</text>
<text x="508.1" y="58.1">P3</text>
<text x="508.1" y="54.6">P4</text>
<text x="513.5" y="59.9">6</text>
<text x="513.5" y="56.4">7</text>
<text x="489.9" y="63.4">3</text>
<text x="493.4" y="61.7">A1</text>
<text x="493.4" y="65.2">A2</text>
<text x="508.1" y="65.2">P1</text>
<text x="508.1" y="61.7">P2</text>
<text x="513.5" y="63.4">5</text>
<text x="508.1" y="68.7">P0</text>
<text x="513.5" y="67">4</text>
<text x="487.9" y="95.2">15</text>
<text x="513.5" y="95.2">12</text>
<text x="487.9" y="98.7">14</text>
<text x="493.4" y="100.5">SCL</text>
<text x="493.4" y="96.9">SDA</text>
<text x="508.1" y="100.5">P6</text>
<text x="508.1" y="96.9">P7</text>
<text x="513.5" y="98.7">11</text>
<text x="340.2" y="105.8">1</text>
<text x="344.7" y="107.2">GND</text>
<text x="371.2" y="107.2">GND</text>
<text x="381" y="105.8">9</text>
<text x="487.9" y="102.2">13</text>
<text x="493.4" y="104">#INT</text>
<text x="508.1" y="107.5">P4</text>
<text x="508.1" y="104">P5</text>
<text x="513.5" y="105.8">9</text>
<text x="513.5" y="102.2">10</text>
<text x="340.2" y="109.3">2</text>
<text x="340.2" y="112.8">3</text>
<text x="344.7" y="110.7">GND</text>
<text x="371.8" y="110.7">NSS</text>
<text x="381" y="109.3">10</text>
<text x="381" y="112.8">11</text>
<text x="489.9" y="109.3">1</text>
<text x="489.9" y="112.8">2</text>
<text x="493.4" y="111.1">A0</text>
<text x="508.1" y="111.1">P3</text>
<text x="513.5" y="112.8">6</text>
<text x="513.5" y="109.3">7</text>
<text x="340.2" y="116.3">4</text>
<text x="340.2" y="119.9">5</text>
<text x="344.7" y="114.2">3.3V</text>
<text x="344.7" y="117.8">RST</text>
<text x="369.9" y="114.2">MOSI</text>
<text x="369.9" y="117.8">MISO</text>
<text x="381" y="116.3">12</text>
<text x="381" y="119.9">13</text>
<text x="489.9" y="116.3">3</text>
<text x="493.4" y="114.6">A1</text>
<text x="493.4" y="118.1">A2</text>
<text x="508.1" y="118.1">P1</text>
<text x="508.1" y="114.6">P2</text>
<text x="513.5" y="119.9">4</text>
<text x="513.5" y="116.3">5</text>
<text x="340.2" y="123.4">6</text>
<text x="344.7" y="121.3">DIO0</text>
<text x="344.7" y="124.8">DIO1</text>
<text x="370.2" y="124.8">DIO5</text>
<text x="371.9" y="121.3">SCK</text>
<text x="381" y="123.4">14</text>
<text x="508.1" y="121.6">P0</text>
<text x="340.2" y="126.9">7</text>
<text x="340.2" y="130.5">8</text>
<text x="344.7" y="128.3">DIO2</text>
<text x="344.7" y="131.9">DIO3</text>
<text x="370.2" y="128.3">DIO4</text>
<text x="371.2" y="131.9">GND</text>
<text x="381" y="126.9">15</text>
<text x="381" y="130.5">16</text>
</g>
<g font-size="3.2">
<text x="489.9" y="67">8</text>
<text x="493.4" y="68.7">VSS</text>
<text x="489.9" y="119.9">8</text>
<text x="493.4" y="121.6">VSS</text>
</g>
<g font-size="2.5" fill="#f00">
<text x="342.2" y="19.3">1</text>
<text x="345.3" y="21.1">VDD_33</text>
<text x="342.2" y="26.4">3</text>
<text x="345.3" y="28.2">SENSOR_VP</text>
</g>
<g font-size="2.5" fill="#00f">
<text x="342.2" y="22.9">2</text>
<text x="379.4" y="22.9">37</text>
<text x="342.2" y="29.9">4</text>
<text x="345.3" y="24.6">EN</text>
<text x="371.8" y="28.2">IO22</text>
<text x="371.8" y="24.6">IO23</text>
<text x="379.4" y="29.9">35</text>
<text x="379.4" y="26.4">36</text>
<text x="342.2" y="33.4">5</text>
<text x="345.3" y="31.7">SENSOR_VN</text>
<text x="345.3" y="35.2">IO34</text>
<text x="371.1" y="35.2">RXD0</text>
<text x="371.2" y="31.7">TXD0</text>
<text x="379.4" y="33.4">34</text>
<text x="342.2" y="37">6</text>
<text x="342.2" y="40.5">7</text>
<text x="345.3" y="38.7">IO35</text>
<text x="371.8" y="38.7">IO21</text>
<text x="379.4" y="37">33</text>
<text x="342.2" y="44">8</text>
<text x="342.2" y="47.6">9</text>
<text x="345.3" y="42.3">IO32</text>
<text x="345.3" y="45.8">IO33</text>
<text x="371.8" y="45.8">IO19</text>
<text x="379.4" y="47.6">30</text>
<text x="379.4" y="44">31</text>
<text x="340.6" y="51.1">10</text>
<text x="345.3" y="49.3">IO25</text>
<text x="345.3" y="52.8">IO26</text>
<text x="371.8" y="49.3">IO18</text>
<text x="373.4" y="52.8">IO5</text>
<text x="379.4" y="51.1">29</text>
<text x="340.6" y="54.6">11</text>
<text x="340.6" y="58.1">12</text>
<text x="345.3" y="56.4">IO27</text>
<text x="345.3" y="59.9">IO14</text>
<text x="371.8" y="59.9">IO16</text>
<text x="371.8" y="56.4">IO17</text>
<text x="379.4" y="58.1">27</text>
<text x="379.4" y="54.6">28</text>
<text x="340.6" y="61.7">13</text>
<text x="345.3" y="63.4">IO12</text>
<text x="373.4" y="63.4">IO4</text>
<text x="379.4" y="65.2">25</text>
<text x="379.4" y="61.7">26</text>
<text x="340.6" y="68.7">15</text>
<text x="345.3" y="70.5">IO13</text>
<text x="373.4" y="70.5">IO2</text>
<text x="373.4" y="67">IO0</text>
<text x="379.4" y="68.7">24</text>
<text x="340.6" y="72.2">16</text>
<text x="340.6" y="75.8">17</text>
<text x="345.3" y="74">SD2</text>
<text x="345.3" y="77.5">SD3</text>
<text x="371.8" y="74">IO15</text>
<text x="372.8" y="77.5">SD1</text>
<text x="379.4" y="75.8">22</text>
<text x="379.4" y="72.2">23</text>
<text x="340.6" y="79.3">18</text>
<text x="340.6" y="82.8">19</text>
<text x="345.3" y="81.1">CMD</text>
<text x="372.8" y="81.1">SD0</text>
<text x="379.4" y="82.8">20</text>
<text x="379.4" y="79.3">21</text>
<text x="345.3" y="84.6">EXT_5V</text>
<text x="373.1" y="84.6">CLK</text>
</g>
<g font-size="2.5">
<text x="372.3" y="21.1">GND</text>
<text x="379.4" y="19.3">38</text>
<text x="379.4" y="40.5">32</text>
<text x="372.3" y="42.3">GND</text>
<text x="340.6" y="65.2">14</text>
<text x="345.3" y="67">GND</text>
</g>
</svg>
